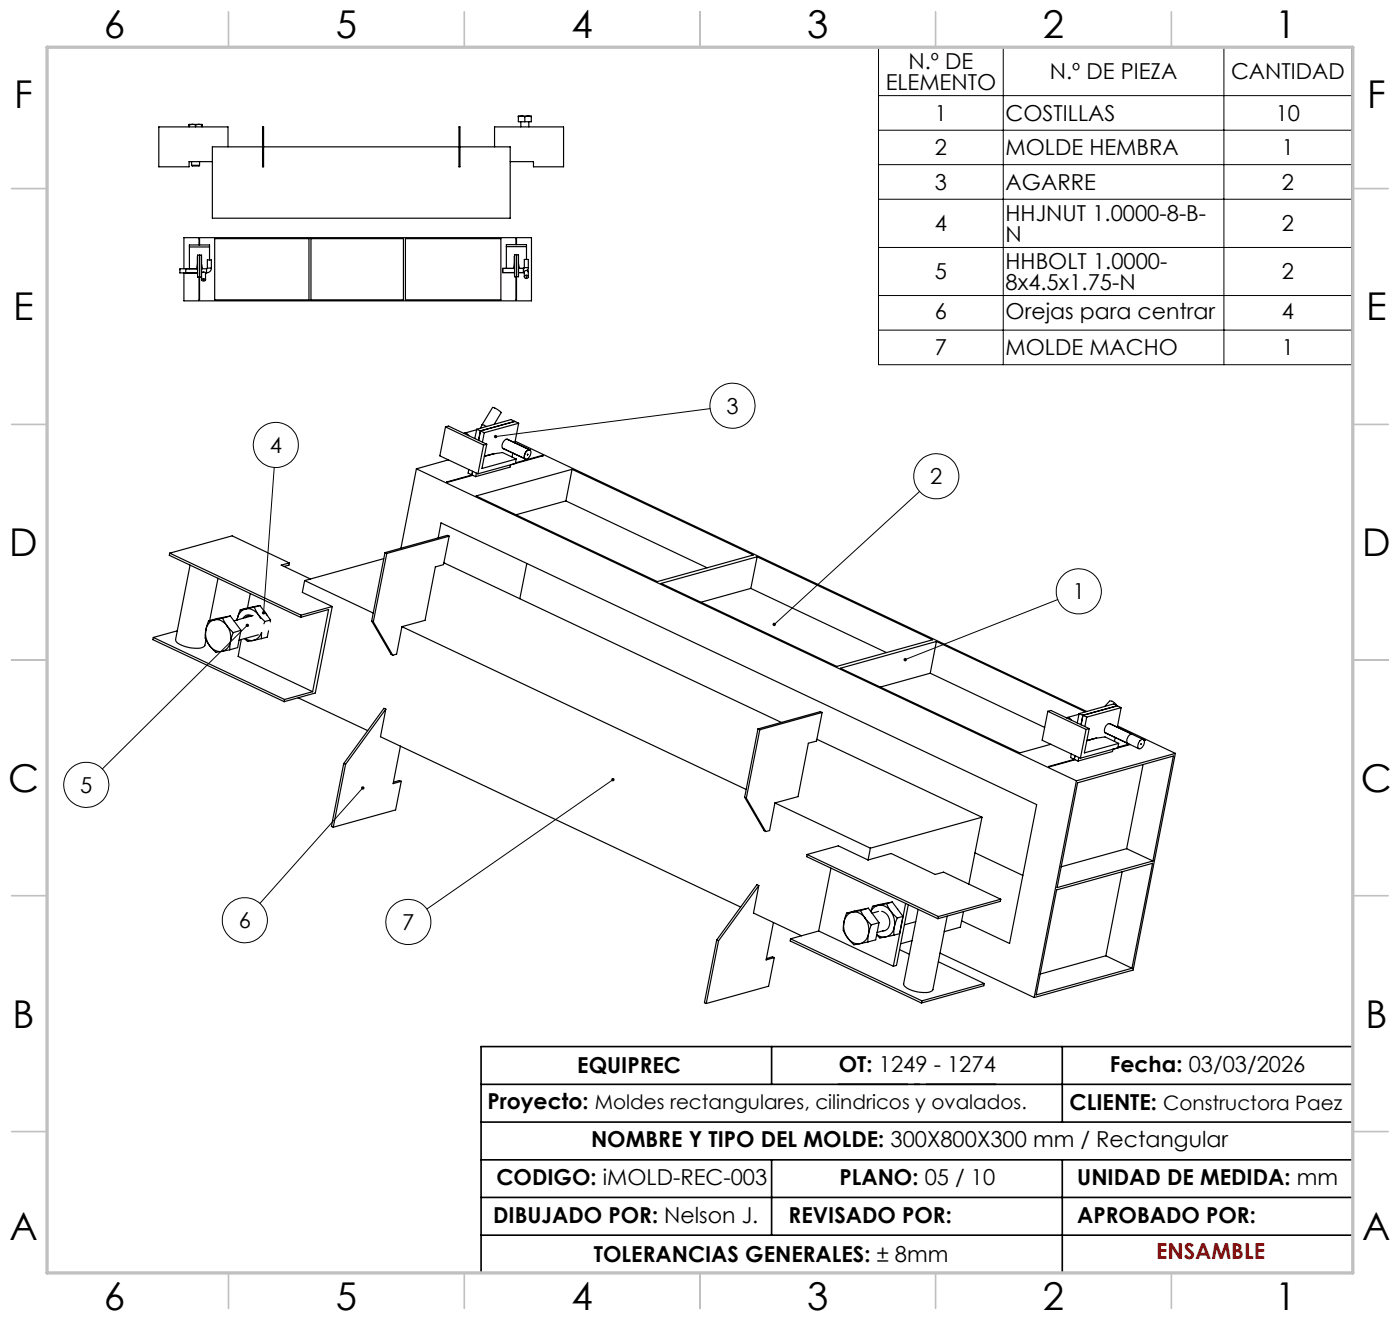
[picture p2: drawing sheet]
<svg xmlns="http://www.w3.org/2000/svg" width="297mm" height="280mm" viewBox="0 0 297 280" stroke-linecap="round" stroke-linejoin="round" font-family="sans-serif">
<g fill="none" stroke="#000" stroke-width=".25">
<path d="M40.1 26.5v.4M40.6 35.1h1.7M40.6 35.1l.2 .1h1.4l.1-.1M40.6 34.3v.8M40.8 26.4l.7 .1M40.8 26.4l-.7 .1M40.8 26.4h1.4M40.8 26.4h-.7v.1M41.5 26.5v.4M42.2 26.4l.7 .1M42.2 26.4l-.7 .1M42.2 26.4h.7v.1"/>
<path d="M42.3 34.3v.8M42.9 26.5v.4M48.4 31.2v-4.3h-14.7v8.5h6.4v-1.1h4.9M55.7 26.9h.2v8.5h-.2zM55.7 31.2h-10.7v15.1h63.2v-15.1h-10.6M55.9 31.2h41.5M97.4 26.9h.2v8.5h-.2zM104.9 31.2v-4.3h14.7v8.5h-6.4v-1.1h-5M110 24.8v1h2.7v-1M110.5 25.8v1.1M110.7 24.6l.6 .2M110.7 24.6h1.3"/>
<path d="M110.7 24.6l-.7 .2M110.7 24.6h-.7v.2M111.3 24.8v1M112 24.6l-.7 .2M112 24.6l.7 .2M112 24.6h.7v.2M112.2 25.8v1.1M39 57v-6.6h73.7v13.4h-73.7v-5.9M39.4 57v.9M40.2 52.4h4.3M41.9 56l-.2 1M41.9 54.5h.1"/>
<path d="M41.9 57h-3.7v.9h3.7M42.2 52v-1.4l.1 1.4M42.3 54.1v9.5l-.1-4.8M42.8 58l.2-.3h.4l.2 .3M42.8 57h1M42.8 58.8h-.9v-4.7h.9v5.3M42.8 56l.1 1M42.8 59.2l.5-.1a.27 .27 0 0 1 .3 .4 .27 .27 0 0 1-.4 .1 .27 .27 0 0 1-.3 0 .27 .27 0 0 1-.1-.4zM43.2 59.4h.1M43.6 57.8v.2M43.6 57.9h.2M43.6 58v1.4"/>
<path d="M43.8 57v.9M44 56.9l-.2 .1M44 56.9v-1.8h.8v1.8M44 56.9h.8M44.5 55.1v-3.1h-4.3v5M44.8 56.9a1.02 1.02 0 0 1-1 1M45.5 50.6h20v13h-20zM66 50.6h19.6v13h-19.6zM86 50.6h20.3v13h-20.3zM106.6 56.9v.9M106.6 56.9h2.5M106.6 57.8h2.5"/>
<path d="M107.4 52.3h4.3M109.1 54h.9v4.7h-.9zM109.1 54.4l-.2 2.5M109.5 51.9v-1.3l.1 1.3M109.6 54v9.6l-.1-4.9M110 56.9h1.1M110 57.8h1.1M110 56l.2 .9M111.1 57.8h.1M111.1 56.9v.9M111.2 56.8l-.1 .1M111.2 56.8v-1.8h.9v1.8"/>
<path d="M111.2 56.8h.9M111.7 58.8h.1M111.7 55v-3.1h-4.3v5M111.9 57.3l.2 .4M112.1 56.8l-.2 .5M112.1 57.7a.44 .44 0 0 0-.5-.3 .44 .44 0 0 0-.4 .3v1M112.1 57.7v1M88.3 99.4l140.1 66.2M88.3 99.4l-3.2 16.9M94.5 90.6l8.1 3.8M94.5 90.6l.6-.2 8.2 3.8M94.5 90.6l-1.2 6.1 8.1 3.8"/>
<path d="M95.1 97.5l-6.8 1.9M98.4 91.9h.6l.4 .5M99.4 99.6l-.1 .8 .8 .4M100.3 100l-.2 .8M101.1 91.2l-2.6 .7M101.1 91.1l.8 .3M101.1 91.1l-.4 1.9M101.9 91.4l-.4 2M101.9 91.4l.8 .4M102.3 90.1l-.3 .7M102.3 90.1l.9 .4M102.6 94.4l-1.2 6.1"/>
<path d="M102.7 91.8l-.4 2M103.3 94.2l-.7 .2M103.3 94.2l-1.1 5.2 7.3-2M103.4 96.6h.1M103.9 96.4v.1M104.8 96.2l-2 .6 3.8-.8 2.9 1.4M104.8 90l1.5-2.5-.9-.7-.9-.4-2.2 3.7M107.6 93.2l4.8 2.2a1.27 1.27 0 0 0-.9 2l-4.8-2.3M107.7 93.2a1.16 1.16 0 0 0-1.2 1.5l.1 .3 .2 .2M108.3 98.6l-.1 .5-7.3 2M108.8 96.1l-.2 .8M109.2 89.4l-7.3 2"/>
<path d="M109.3 93.6l121.2 57.3M109.5 97.4l-.2 .9M110 89.8l-1.6-.8-7.3 2.1M110 89.8l-7.3 2M110 89.8l-.8 4.1M111.6 95.8l.2-.2a.47 .47 0 0 1 .6-.1 .47 .47 0 0 1 .2 .6 1.27 1.27 0 0 1-1.2 1.3 1.23 1.23 0 0 1 .2-1.6zM111.9 96.4l.1-.1zM112 96.3l-.1 .2M115.1 96.6l.2 .1-13.9 3.8M115.1 96.6l-5.7 1.6M115.1 96.6v.1M121.4 99.6l-1.3 6.7"/>
<path d="M36 117.3l-.1 .5 27.9 13.2M36 117.3l27.9 13.2M36 117.3l13.2-3.6 12.2 5.7M40.3 119.9l-3 15.7a1.5 1.5 0 0 0 1.3 1.3 5.7 5.7 0 0 0 4.8 .2l.3-1.4M61.4 119.4l-1.7 .5 6.2 2.9M61.4 119.4l-.1 .5-1 .3M81.4 118.5l-16.8 4.7M81.7 117.2l.4 .2M81.7 117.2l-2.9 14.5M82.1 117.4l-2.9 14.5M93 114.1l.6-3.2 126.3 59.8-5.7 29.4-10.2-4.8M94.2 119.4l71.6 33.8"/>
<path d="M95.3 113.7l-1.2 6.1-1.7 .5-2.2 11.3-4.9 1.3M95.3 113.7l-13.2 3.7M95.3 113.7l-.4-.1-13.2 3.6M100.1 100.8l-5.3 1.4 .1 .1 5.4-1.5M100.1 100.8l.8 .3M101 105.2l20.4-5.6 38.4 18.1-20.3 5.7zM101.1 100.4l-.2 .7M111.8 119.5l-1.5 7.5M120.1 106.3l29.9 14.1M120.1 106.3l-10.6 2.9M160.6 118.1l-1.3 6.7M32.5 135.2l-.1 .5 27.9 13.1"/>
<path d="M32.5 135.2l27.9 13.2M37.6 133.8l-5.1 1.4M43.7 133.6a4.3 4.3 0 0 0 .7 3.3M43.7 133.6a3.5 3.5 0 0 0 .7 3.3M44.2 131.7l-.5 1.9M44.4 136.9a2.81 2.81 0 0 0 2.7 1.3M44.4 136.9l1.4 1.5 1.3-.2M45.5 131.5a2.55 2.55 0 0 0-1.8 2.1M45.5 131.5a2.56 2.56 0 0 1 2.6 1.2M45.5 131.5l-1.3 .2M46.2 122.7l-1.7 8.9M47.2 131.1l.9 1.6"/>
<path d="M47.2 131.1l-1.7 .4M48.1 132.7l1.4 1.5M48.1 132.7a4.3 4.3 0 0 1 .8 3.4M48.8 137.8l-1.7 .4M48.9 130.7l-1.7 .4M48.9 130.7l2.2 3M48.9 130.7l-3 .5-1.7 .5M48.9 136.1a2.42 2.42 0 0 1-1.8 2.1M48.9 136.1l-.1 1.7M49.5 134.2l-.6 1.9M50.3 131.3v.2M51 129.4l-.7 1.9"/>
<path d="M51.1 133.7l-1.6 .5M51.1 133.7l-.7 3.7-1.6 .4M51.2 135.6l-.7 3.6 15.8 7.5M51.9 135.5l.6 .6 1.2-.2M52 135.4l.7 .4 1 .1M52.2 129.2a2.73 2.73 0 0 1 2.6 1.2M52.2 129.2a2.55 2.55 0 0 0-1.9 2.1M52.2 129.2l-1.2 .2M53.1 125.9l-.6 3.1M53.2 130.7h-.5l-.7 .3M53.5 130.6a1.37 1.37 0 0 0-2 .6M53.7 130.6l-4.1 1.1"/>
<path d="M53.8 128.7l-.2 .1M53.9 128.8l.9 1.6M53.9 128.8l-1.7 .4M54.8 130.4l1.4 1.4M54.8 130.4l.4 .8M54.8 134.7l-4.1 1.1M55.1 128.4l2.3 3.1M55.1 128.4l-1.2 .4M55.1 128.4l-4.1 1M55.4 134.3l-.5 .8-.5 .5-.7 .3M55.5 135.5l-1.8 .4M55.5 134.2v1.3"/>
<path d="M56 129.5l.6 1M56.2 131.8l-.2 .5M57 133.8l-.3 1.3-1.2 .4M57.4 131.5l-1.2 .3M57.4 131.5l-.1 .4M63.8 131l5.9-1.7-3.4 17.4M63.9 130.5l-.1 .5M64.6 123.2l14.6 6.8M64.6 123.2l-.5 2.5 6.4 3M70.5 128.7l-3.6 18.3-6.6 1.8M70.5 128.7l-6.6 1.8M78.8 131.7l.4 .2"/>
<path d="M78.8 131.7l4.2 7.1 .3 .2M79.2 131.9l4.1 7.1M85.3 132.9l73 34.6M85.3 132.9l-1.2 5.8-.8 .3M140.3 123.8l20.3-5.7 37.2 17.6-20.3 5.7zM159.3 124.8l-10.6 2.9M159.3 124.8l28.8 13.6M198.6 136.1l-20.3 5.6 38.1 18 6.6-1.8M198.6 136.1l31.6 14.9M198.6 136.1l-1.3 6.7M60.4 148.4l-.1 .4M63.3 148l14.7 7"/>
<path d="M66.3 146.7l-5.9 1.7M81.8 150.4l-1.1 5.9 76.4 36.1M81.8 150.4l-.3-.2-8.6 11.8M81.8 150.4l-8.5 11.7M84.9 158.3l-1.5 7.9 1.7-.5M160.8 154.6l-2.8 14.5M160.8 154.6l.4 .2M161.2 154.8l-2.9 14.5M173.3 156.8l35 16.6M174.4 151.1l-13.2 3.7M174.4 151.1l-.4-.1-13.2 3.6M174.4 151.1l-1.2 6.1-1.7 .5-2.2 11.3-4.9 1.3"/>
<path d="M197.3 142.8l24.3 11.5M197.3 142.8l-10.5 2.9M222.3 150.9l-1.2 6.1 8.1 3.8M222.3 150.9l8.1 3.8M222.3 150.9l.7-.2 8.1 3.9M226.2 152.3h.6l.5 .5M227.3 159.9l-.2 .8 .8 .4M228.9 151.5l-2.6 .7M228.9 151.4l.8 .3M228.9 151.4l-.4 2M229.7 151.7l-.4 2M229.7 151.7l.8 .4"/>
<path d="M230.4 154.7l-1.2 6.1M230.5 152.1l-.3 2M230.5 157.1l2-.5 1.9-.3 2.9 1.4M231.1 154.6l-.7 .1M231.1 154.6l-1.1 5.1 7.3-2M231.2 156.9v.1M231.7 156.8h.1M232.6 156.6l-2.1 .5M234.5 155.4l7.1 3.4M235.5 153.6a1.23 1.23 0 0 0-1.1 1.7l.2 .2M236.6 156.4l-.2 .9M236.9 149.6a1.51 1.51 0 0 0-1.5-.9l-1 1.2"/>
<path d="M237 149.7l-7.3 2M237.1 154l12.2 5.8M237.3 157.7l-.2 .9-7.9 2.2M237.8 150.1l-1.6-.8-7.3 2.1M237.8 150.1l-7.3 2M237.8 150.1l-.8 4.2M239.5 157.8l-2.4 .7M239.7 157.9l-3.6 1-.1 .5-7.3 2M241.8 157.1a.53 .53 0 0 1 .8-.2 .53 .53 0 0 1 .1 .8 1.28 1.28 0 0 1-1 1.1 1.13 1.13 0 0 1 .1-1.7zM242.1 157.8l-.1 .1zM242.5 156.9l-7.1-3.4 4.8 2.3a1.29 1.29 0 0 0-.9 1.9M242.7 157h.3l-.3 .1"/>
<path d="M242.7 157h-.1M242.7 157v.1M249.3 159.8l-20.9 5.8M249.3 159.8l-8.9 46-21 5.8M72.9 162l-2.6 13.3 .4 .2M72.9 162l.4 .1M73.3 162.1l-2.6 13.4M85.1 165.7l-1.2 6.1-13.2 3.7M85.1 165.7l-.4-.1-1.2 .3M158 169.1l.3 .2M158 169.1l4.1 7.1 .4 .2M158.3 169.3l4.2 7.1"/>
<path d="M164.4 170.3l-1.1 5.9-.8 .2M164.4 170.3l20.2 9.6M184.6 179.9l-.5 2.5M208.3 173.4l-23.7 6.5M208.3 173.4l-2.8 14.1M227.9 161.1l-5.5 1.5 .2 .1 5.5-1.6M227.9 161.1l.8 .3M228.1 160.3l-.2 .8M228.4 165.6l-9 46M228.6 166.1l20.3-5.7-4.3 22.2-20.3 5.7zM228.8 160.7l-.1 .7M242.5 162.2l-3.5 17.8"/>
<path d="M152 199.4l-2.6 13.3 .4 .2M152 199.4l.4 .2M152.4 199.6l-2.6 13.3M161 187.9l-1.2 5.8 10.2 4.8M161 187.9l-.4-.3-8.6 11.8M161 187.9l-8.6 11.7M164.1 195.7l-1.6 7.9 1.8-.5M167.7 199.1l27.9 13.2M167.7 199.1l-.1 .5 27.9 13.2M171.2 181.3l-.1 .4 27.9 13.2M171.2 181.3l27.9 13.1M171.2 181.3l6.6-1.9 6.3 3"/>
<path d="M173.7 197.5l-6 1.6M173.7 197.5l15.8 7.5M176.3 184.2l-2.6 13.3M179 195.6a4.3 4.3 0 0 0 .8 3.3M179 195.6a3.5 3.5 0 0 0 .8 3.3M179.6 193.7l-.6 1.9M179.8 198.9a2.63 2.63 0 0 0 2.6 1.3M179.8 198.9l1.4 1.5 1.2-.2M180.9 193.5a2.55 2.55 0 0 0-1.9 2.1M180.9 193.5a2.73 2.73 0 0 1 2.6 1.2M180.9 193.5l-1.3 .2M182.6 193.1l.9 1.6"/>
<path d="M182.6 193.1l-1.7 .4M183.5 194.7l1.3 1.5M183.5 194.7a4.3 4.3 0 0 1 .8 3.3M184.1 199.8l-1.7 .4M184.1 182.4l5-1.4 9.3 4.5 1.8-.5 12.1 5.7M184.2 192.7l-1.6 .4M184.2 192.7l2.3 3M184.2 192.7l-4.6 1M184.3 198a2.42 2.42 0 0 1-1.9 2.2M184.3 198l-.2 1.8M184.8 196.2l-.5 1.8M185.1 192.3l-.4 1"/>
<path d="M186 198.2l.8 .5h1.1M186 198.3l.7 .7 1.2-.3M186.3 192.1a2.63 2.63 0 0 1 2.6 1.2M186.3 192.1l-.9 .4-.7 .9M186.3 192.1l-1.2 .2M186.4 193.3l-1.4 .4M186.5 195.7l-1.7 .5M186.5 195.7l-.7 3.7-1.7 .4M187 193.3a2.28 2.28 0 0 1 1.7 1.8 2.28 2.28 0 0 1-1 2.3l-.4 .1M187.5 197.4l-1.4 .4M188.1 191.7l.8 1.6M188.1 191.7l-1.8 .4"/>
<path d="M188.9 193.3l1.5 1.4M188.9 193.3a4.3 4.3 0 0 1 .8 3.3M189.3 191.3l2.3 3.1M189.3 191.3l-1.2 .4M189.3 191.3l-4.2 1M189.6 198.4l-1.7 .3M189.7 196.6a2.44 2.44 0 0 1-1.8 2.1M189.7 196.6l-.1 1.8M190.4 194.7l-.7 1.9M191.6 194.4l-1.2 .3M191.6 194.4l-.7 3.6-1.3 .4M192.1 191.6l-2.6 13.4"/>
<path d="M192.7 191.9l-2.5 12.9-.7 .2M193.5 199.5l-2.4 .7M194.3 195.5l-2.5 .7M194.8 192.9l-3.1 15.8a2.39 2.39 0 0 0 2 1.5l.5 .1a4.9 4.9 0 0 0 3.6-.2l3.1-15.8M199.1 194.4l-.1 .5M204.4 193.4l-.7 3.3-3.4 .9M206.8 180.9l10.2 4.8M212.3 190.7l-.1 .5-13.2 3.7M212.3 190.7l-13.2 3.7M224.2 188.8l20.3-5.7-4.4 22.3-20.3 5.6zM238.1 184.9l-3.5 17.8M239 180l-13.9 3.9"/>
<path d="M239 180l5.6 2.6M164.3 203.1l-1.2 6.1-13.3 3.7M164.3 203.1l-.4-.1-1.3 .3M190.8 201.4l2.1 1M195.6 212.3l-.1 .5M199.1 204l9.7 4.6M199.4 202.2l20 9.4M208.8 208.6l-13.2 3.7M208.8 208.6l-.1 .5-13.2 3.7M234.6 202.7l-13.9 3.9M234.6 202.7l5.5 2.7"/>
<circle cx="111.7" cy="58.8" r=".39"/>
</g>
<g fill="none" stroke="#000" stroke-width=".21">
<path d="M186.4 10h100.4v67.4h-100.4zM212.8 10v67.4M259.6 10v67.4M186.4 20.3h100.4M186.4 27.6h100.4M186.4 34.9h100.4M186.4 42.3h100.4M186.4 52.5h100.4M186.4 62.7h100.4M186.4 70h100.4M58.2 99.2l-2.3 30.8M150.7 86.7l-45.6 5.9"/>
<path d="M195.1 104.2l-30.8 28.3M52.5 132.6l-30.8 30.5M224.4 127.2l-32.4 12.7M76.9 167.1l-21.8 24.5M130 165.4l-39.4 27.4"/>
<circle cx="58.5" cy="94.4" r="4.8"/>
<circle cx="155.4" cy="86.1" r="4.8"/>
<circle cx="198.6" cy="101" r="4.8"/>
<circle cx="228.8" cy="125.5" r="4.8"/>
<circle cx="18.3" cy="166.5" r="4.8"/>
<circle cx="51.9" cy="195.2" r="4.8"/>
<circle cx="86.6" cy="195.6" r="4.8"/>
</g>
<path d="M177.7 230h33.7" fill="none" stroke="#000" stroke-width=".35" stroke-dasharray="15.2 1.3 1.3 1.3" stroke-dashoffset=".3" stroke-linecap="butt"/>
<path d="M102.1 230h184.9M102.1 238h184.9M163.7 222v8M225.4 222v16M287 222h-184.9v48M102.1 246h184.9M102.1 254h184.9M163.7 246v16M225.4 246v24M102.1 262h184.9" fill="none" stroke="#000" stroke-width=".35"/>
<g fill="none" stroke="#c0c0c0" stroke-width=".35">
<path d="M48.5 2.5v7.5M98.5 2.5v7.5M148.5 2.5v7.5M198.5 2.5v7.5M248.5 2.5v7.5M2.5 40h7.5M287 40h7.5M2.5 90h7.5M287 90h7.5M2.5 140h7.5M287 140h7.5M2.5 190h7.5"/>
<path d="M287 190h7.5M2.5 240h7.5M287 240h7.5M48.5 270v7.5M98.5 270v7.5M148.5 270v7.5M198.5 270v7.5M248.5 270v7.5"/>
</g>
<path d="M10 10h277v260h-277z" fill="none" stroke="#c0c0c0" stroke-width=".7"/>
<path d="M129.7 165.2a.36 .36 0 0 0 .3 .5 .36 .36 0 0 0 .3-.5l-.3 .2 .3-.3-.4-.1zM76.7 166.9a.36 .36 0 0 0 0 .5 .36 .36 0 0 0 .5 0 .36 .36 0 0 0 0-.5l-.3 .2 .3-.2-.3-.1zM52.2 132.4a.36 .36 0 0 0 0 .5 .36 .36 0 0 0 .5 0 .36 .36 0 0 0 0-.5l-.2 .2 .2-.2zM55.6 129.8a.36 .36 0 0 0 0 .3 .36 .36 0 0 0 .3 .3v-.4v.4a.37 .37 0 0 0 .4-.6 .37 .37 0 0 0-.7 0zM191.8 139.7l-.1 .4 .3-.2-.3 .2a.35 .35 0 0 0 .5 .2 .35 .35 0 0 0 .1-.6 .35 .35 0 0 0-.5 0zM164 132.2l-.1 .3 .1 .2 .3-.2-.3 .2a.36 .36 0 0 0 .5 0 .36 .36 0 0 0 0-.5 .36 .36 0 0 0-.5 0zM105 92.3l-.2 .4 .3-.1-.3 .1a.37 .37 0 0 0 .4 .3 .37 .37 0 0 0 .3-.5 .37 .37 0 0 0-.5-.2z" fill="#000"/>
<g font-size="8.1">
<text x="22" y="8">6</text>
<text x="71.2" y="8">5</text>
<text x="121.2" y="8">4</text>
<text x="171.3" y="8">3</text>
<text x="221.3" y="8">2</text>
<text x="270.5" y="8">1</text>
<text x="3" y="23">F</text>
<text x="290" y="23">F</text>
<text x="2.8" y="68">E</text>
<text x="289.8" y="68">E</text>
<text x="2" y="118">D</text>
<text x="289" y="118">D</text>
<text x="1.7" y="168">C</text>
<text x="288.7" y="168">C</text>
<text x="2.7" y="218">B</text>
<text x="289.7" y="218">B</text>
<text x="2" y="263">A</text>
<text x="289" y="263">A</text>
<text x="22" y="278">6</text>
<text x="71.2" y="278">5</text>
<text x="121.2" y="278">4</text>
<text x="171.3" y="278">3</text>
<text x="221.3" y="278">2</text>
<text x="270.5" y="278">1</text>
</g>
<g font-size="4.7">
<text x="192.8" y="14.6">N.º DE</text>
<text x="222.7" y="16.8">N.º DE PIEZA</text>
<text x="261.2" y="16.8">CANTIDAD</text>
<text x="187.9" y="19.1">ELEMENTO</text>
<text x="198.3" y="25.6">1</text>
<text x="213.3" y="25.6">COSTILLAS</text>
<text x="270.6" y="25.6">10</text>
<text x="198.3" y="32.9">2</text>
<text x="213.3" y="32.9">MOLDE HEMBRA</text>
<text x="271.9" y="32.9">1</text>
<text x="198.3" y="40.3">3</text>
<text x="213.3" y="40.3">AGARRE</text>
<text x="271.9" y="40.3">2</text>
<text x="213.3" y="46.8">HHJNUT 1.0000-8-B-</text>
<text x="198.3" y="49">4</text>
<text x="213.3" y="51.3">N</text>
<text x="271.9" y="49">2</text>
<text x="198.3" y="59.3">5</text>
<text x="213.3" y="57">HHBOLT 1.0000-</text>
<text x="271.9" y="59.3">2</text>
<text x="213.3" y="61.5">8x4.5x1.75-N</text>
<text x="198.3" y="67.6">6</text>
<text x="213.3" y="67.6">Orejas para centrar</text>
<text x="271.9" y="67.6">4</text>
<text x="198.3" y="75.4">7</text>
<text x="213.3" y="75.4">MOLDE MACHO</text>
<text x="271.9" y="75.4">1</text>
<text x="154.1" y="87.8">3</text>
<text x="57.2" y="96.1">4</text>
<text x="197.4" y="102.7">2</text>
<text x="227.6" y="127.2">1</text>
<text x="17" y="168.2">5</text>
<text x="50.7" y="196.9">6</text>
<text x="85.4" y="197.3">7</text>
<text x="122.5" y="227.5">EQUIPREC</text>
<text x="177.9" y="227.4">OT: 1249 - 1274</text>
<text x="235.5" y="227.5">Fecha: 03/03/2026</text>
<text x="103.4" y="235.2">Proyecto: Moldes rectangulares, cilindricos y ovalados.</text>
<text x="226.9" y="235.5">CLIENTE: Constructora Paez</text>
<text x="125.4" y="243.3">NOMBRE Y TIPO DEL MOLDE: 300X800X300 mm / Rectangular</text>
<text x="105.3" y="251.3">CODIGO: iMOLD-REC-003</text>
<text x="178.1" y="251.3">PLANO: 05 / 10</text>
<text x="228.5" y="251.3">UNIDAD DE MEDIDA: mm</text>
<text x="104.6" y="259.5">DIBUJADO POR: Nelson J.</text>
<text x="167.3" y="259.5">REVISADO POR:</text>
<text x="228.5" y="259.5">APROBADO POR:</text>
<text x="126" y="267.7">TOLERANCIAS GENERALES: ± 8mm</text>
</g>
<text font-size="4.7" fill="#f00" x="245.3" y="267">ENSAMBLE</text>
</svg>
